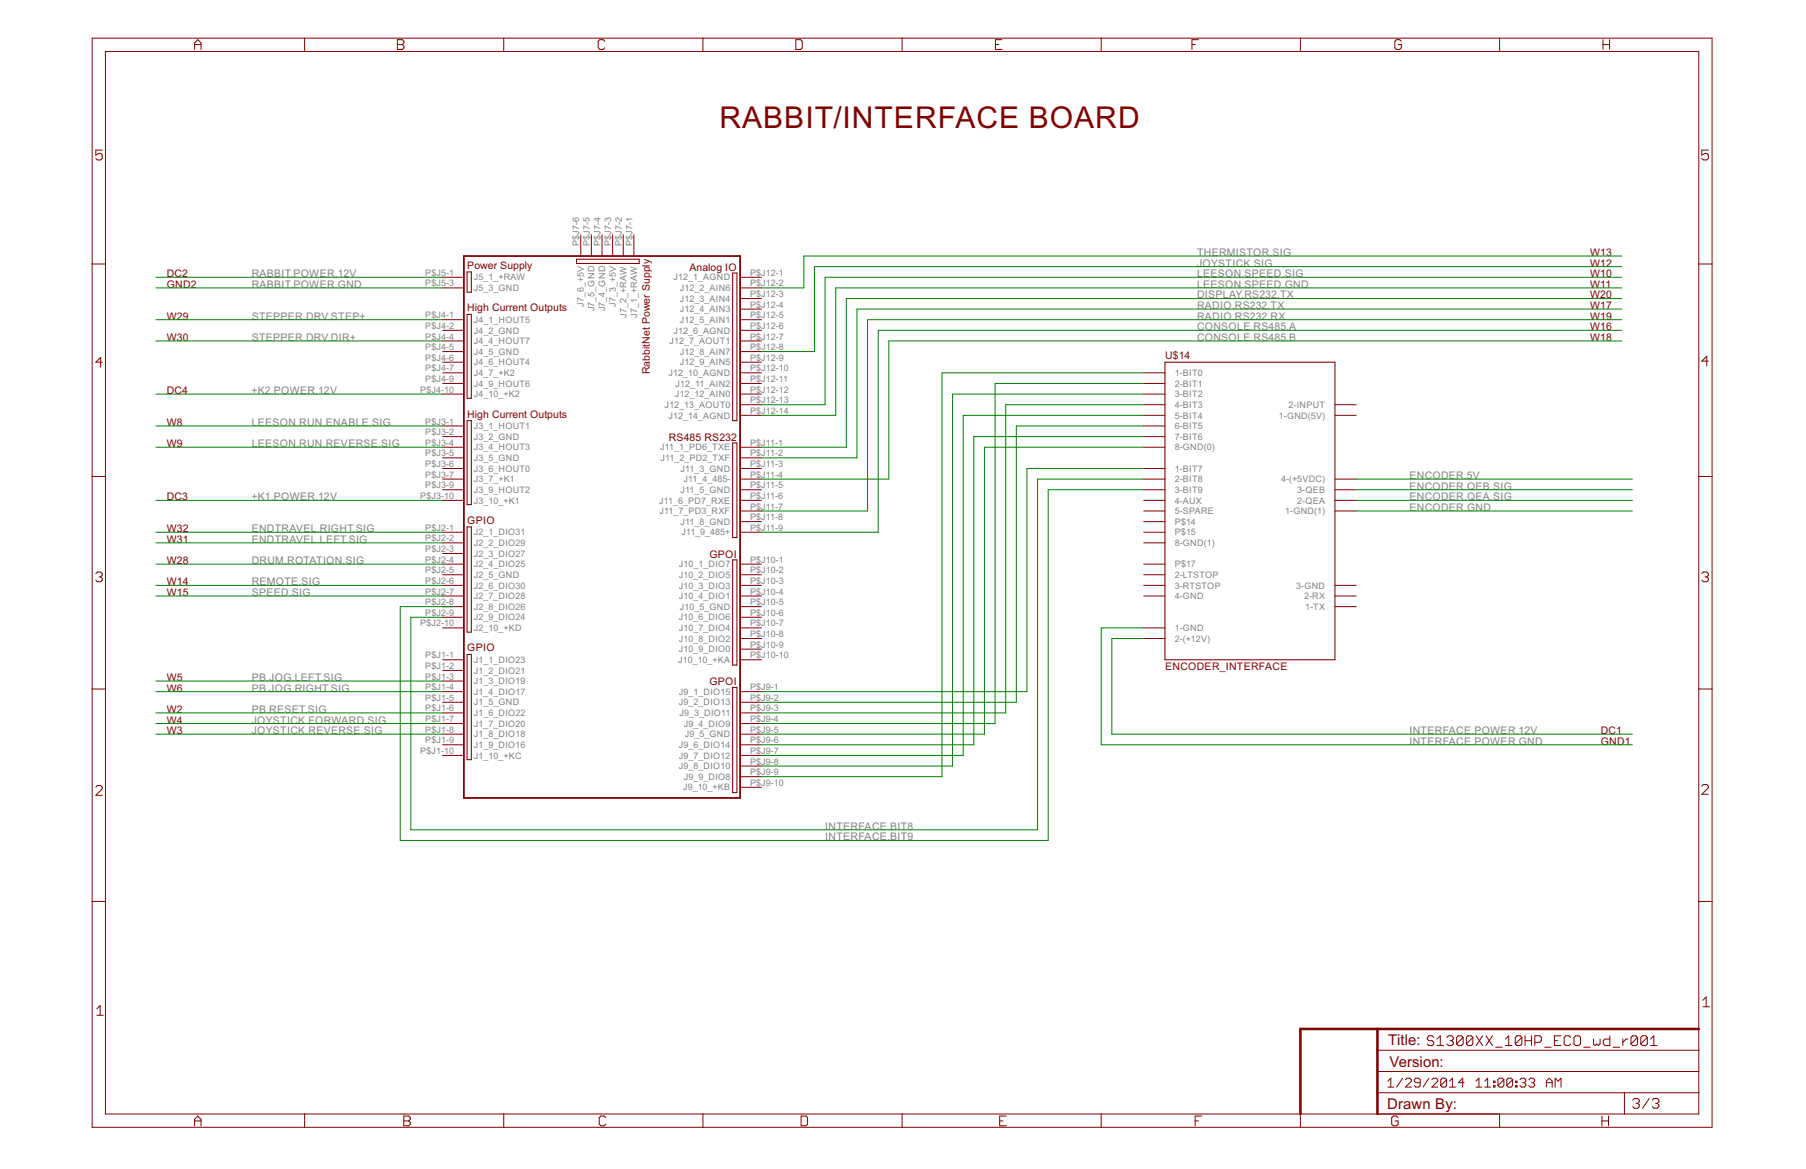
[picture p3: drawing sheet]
<svg xmlns="http://www.w3.org/2000/svg" width="432mm" height="279mm" viewBox="0 0 432 279" stroke-linecap="round" stroke-linejoin="round" font-family="sans-serif">
<g fill="none" stroke="#800000" stroke-width=".24">
<path d="M22 9.1h387.3v260.3h-387.3zM25.2 12.3h381v254h-381zM46.5 11.8v-1.5l.8-.8 .8 .8v1.5M46.5 10.6h1.6M72.8 9.1v3.2M95 10.6h1.2M95 9.5h1.2l.4 .4v.4l-.4 .3 .4 .4v.4l-.4 .4h-1.2zM120.4 9.1v3.2M144.6 9.9l-.4-.4h-.8l-.4 .4v1.5l.4 .4h.8l.4-.4M168.1 9.1v3.2M190.3 9.5h1.1l.4 .4v1.5l-.4 .4h-1.1zM215.7 9.1v3.2"/>
<path d="M238 10.6h.8M239.6 9.5h-1.6v2.3h1.6M263.3 9.1v3.2M285 10.6h.8M286.6 9.5h-1.6v2.3M310.9 9.1v3.2M335 9.9l-.3-.4h-.8l-.4 .4v1.5l.4 .4h.8l.3-.4v-.8h-.7M358.5 9.1v3.2M383.3 9.5v2.3M383.3 10.6h1.5M384.8 9.5v2.3M24.4 35.9h-1.5v1.2l.8-.4h.4l.3 .4v.7l-.3 .4h-.8l-.4-.4"/>
<path d="M408.5 35.9h-1.6v1.2l.8-.4h.4l.4 .4v.7l-.4 .4h-.8l-.4-.4M138.9 56.1v5.1M141.4 56.1v5.1M143.9 56.1v5.1M146.5 56.1v5.1M149 56.1v5.1M151.6 56.1v5.1M22 63.1h3.2M105.8 79h5.1M105.8 66.3h5.1M105.8 76.4h5.1M105.8 68.8h5.1"/>
<path d="M177 79h5M177 66.3h5M177 76.4h5M177 68.8h5M177 73.9h5M177 71.4h5M406.2 63.1h3.1M24.4 86.6h-1.5l1.2-1.2v2.4M105.8 86.6h5.1M105.8 89.1h5.1M105.8 91.7h5.1M105.8 94.2h5.1"/>
<path d="M105.8 81.5h5.1M105.8 84h5.1M177 86.6h5M177 89.1h5M177 91.7h5M177 94.2h5M177 96.7h5M177 99.3h5M177 81.5h5M177 84h5M273.5 89.1h5M273.5 91.7h5"/>
<path d="M273.5 94.2h5M273.5 96.7h5M273.5 99.3h5M319.2 96.7h5.1M319.2 99.3h5.1M408.5 86.3h-1.6l1.2-1.1v2.3M22 113.9h3.2M105.8 101.8h5.1M105.8 104.4h5.1M105.8 106.9h5.1M105.8 112h5.1M105.8 114.5h5.1"/>
<path d="M105.8 117.1h5.1M105.8 119.6h5.1M105.8 109.4h5.1M177 106.9h5M177 112h5M177 114.5h5M177 117.1h5M177 119.6h5M177 109.4h5M273.5 101.8h5M273.5 104.4h5M273.5 106.9h5"/>
<path d="M273.5 112h5M273.5 114.5h5M273.5 117.1h5M273.5 119.6h5M319.2 114.5h5.1M319.2 117.1h5.1M319.2 119.6h5.1M406.2 113.9h3.1M22.9 137.1l.4-.4h.8l.3 .4v.4l-.3 .4M23.7 137.9h.4M24.1 137.9l.3 .4v.4l-.3 .3h-.8l-.4-.3M105.8 127.2h5.1"/>
<path d="M105.8 129.8h5.1M105.8 134.8h5.1M105.8 137.4h5.1M105.8 139.9h5.1M105.8 132.3h5.1M177 122.1h5M177 124.7h5M177 127.2h5M177 134.8h5M177 137.4h5M177 139.9h5M273.5 122.1h5"/>
<path d="M273.5 124.7h5M273.5 127.2h5M273.5 129.8h5M273.5 134.8h5M273.5 137.4h5M273.5 139.9h5M319.2 122.1h5.1M319.2 139.9h5.1M406.9 137.1l.4-.4h.8l.4 .4v.4l-.4 .4M407.7 137.9h.4M408.1 137.9l.4 .4v.4l-.4 .3h-.8l-.4-.3M105.8 142.5h5.1"/>
<path d="M105.8 150.1h5.1M105.8 145h5.1M105.8 147.5h5.1M105.8 157.7h5.1M177 142.5h5M177 150.1h5M177 152.6h5M177 145h5M177 147.5h5M177 157.7h5M177 155.2h5M273.5 142.5h5"/>
<path d="M273.5 150.1h5M273.5 152.6h5M319.2 142.5h5.1M319.2 145h5.1M22 164.7h3.2M105.8 178h5.1M105.8 160.2h5.1M105.8 167.9h5.1M105.8 172.9h5.1M105.8 162.8h5.1M105.8 165.3h5.1M105.8 170.4h5.1"/>
<path d="M105.8 175.5h5.1M177 178h5M177 167.9h5M177 172.9h5M177 165.3h5M177 170.4h5M177 175.5h5M406.2 164.7h3.1M22.9 188.2l.4-.5h.8l.3 .5v.3l-1.5 1.6h1.5M105.8 180.6h5.1M177 180.6h5M177 185.6h5"/>
<path d="M177 183.1h5M177 188.2h5M406.9 187.9l.4-.4h.8l.4 .4v.4l-1.6 1.5h1.6M22 215.5h3.2M406.2 215.5h3.1M407.1 239.1l.8-.8v2.3M23.2 241.1l.7-.8v2.4M23.2 242.7h1.5M329.3 256.1h76.9M329.3 251h76.9M331.8 258.4l.7-.7v2.1M331.8 259.8h1.4"/>
<path d="M335.3 257.7l-1.4 2.1M336 258.1l.4-.4h.7l.4 .4v.3l-1.5 1.4h1.5M339.6 258.8h-1.1l-.3-.4v-.3l.3-.4h.7l.4 .4v1.4l-.4 .3h-.7l-.3-.3M341.7 257.7l-1.4 2.1M342.3 258.1l.4-.4h.7l.4 .4v.3l-1.5 1.4h1.5M342.8 247.9l-.4-.3h-.8l-.4 .3v.4l.4 .4h.8l.4 .4v.4l-.4 .4h-.8l-.4-.4M343.6 249.9h1.5M343.6 248.3l.8-.7v2.3M345.9 258.1v1.4l-.4 .3h-.7l-.3-.3M345.9 258.1l-.4-.4h-.7l-.3 .4v1.4M345.9 258.1l-1.4 1.4M345.9 247.9l.4-.3h.8l.4 .3v.4l-.4 .4"/>
<path d="M346.6 259.8h1.4M346.6 258.4l.7-.7v2.1M346.7 248.7h.4M347.1 248.7l.4 .4v.4l-.4 .4h-.8l-.4-.4M349.8 247.9l-.4-.3h-.7l-.4 .3v1.6M349.8 247.9v1.6l-.4 .4h-.7l-.4-.4M349.8 247.9l-1.5 1.6M350.1 258.8h-1.4l1-1.1v2.1M352.1 247.9l-.3-.3h-.8l-.4 .3v1.6M352.1 247.9v1.6l-.3 .4h-.8l-.4-.4M352.1 247.9l-1.5 1.6M352.9 259.8h1.4"/>
<path d="M352.9 258.4l.7-.7v2.1M352.9 247.6l1.6 2.3M354.5 247.6l-1.6 2.3M355 259.8h1.4M355 258.4l.7-.7v2.1M355.3 247.6l1.5 2.3M356.8 247.6l-1.5 2.3M357.1 259.5h.3v.3h-.3zM357.1 258.4h.3v.4h-.3zM357.6 250.3h1.6M359.6 258.1v1.4l-.4 .3h-.7l-.4-.3M359.6 258.1l-.4-.4h-.7l-.4 .4v1.4"/>
<path d="M359.6 258.1l-1.5 1.4M360 249.9h1.5M360 248.3l.7-.7v2.3M361.7 258.1v1.4l-.4 .3h-.7l-.3-.3M361.7 258.1l-.4-.4h-.7l-.3 .4v1.4M361.7 258.1l-1.4 1.4M362.4 259.5h.3v.3h-.3zM362.4 258.4h.3v.4h-.3zM363.4 258.1l.3-.4h.8l.3 .4v.3l-.3 .4M363.9 247.9l-.4-.3h-.8l-.4 .3v1.6M363.9 247.9v1.6l-.4 .4h-.8l-.4-.4M363.9 247.9l-1.6 1.6"/>
<path d="M364.1 258.8h.4M364.5 258.8l.3 .3v.4l-.3 .3h-.8l-.3-.3M364.6 248.7h1.6M364.6 247.6v2.3M365.5 258.1l.4-.4h.7l.3 .4v.3l-.3 .4M366.2 247.6v2.3M366.2 258.8h.4M366.6 258.8l.3 .3v.4l-.3 .3h-.7l-.4-.3M367 249.1h1.1l.4-.4v-.8l-.4-.3h-1.1v2.3M369.3 250.3h1.6M369.7 258.8h1.4M369.7 259.8v-1.4l.7-.7 .7 .7v1.4"/>
<path d="M371.6 248.7h.8M371.8 259.8v-2.1l.7 .7 .7-.7v2.1M373.2 247.6h-1.6v2.3h1.6M375.5 247.9l-.3-.3h-.8l-.4 .3v1.6l.4 .4h.8l.3-.4M376.7 247.6h.8l.4 .3v1.6l-.4 .4h-.8l-.4-.4v-1.6zM378.7 250.3h1.5M381 248.3v1.2l.4 .4 .4-.4 .4 .4 .4-.4v-1.2M384.9 247.6v2.3h-1.2l-.4-.4v-.8l.4-.4h1.2M385.7 250.3h1.5M388 248.3v1.6M389.2 248.3h-.4l-.8 .8M391.5 247.9l-.4-.3h-.7l-.4 .3v1.6"/>
<path d="M391.5 247.9v1.6l-.4 .4h-.7l-.4-.4M391.5 247.9l-1.5 1.6M393.9 247.9l-.4-.3h-.8l-.4 .3v1.6M393.9 247.9v1.6l-.4 .4h-.8l-.4-.4M393.9 247.9l-1.6 1.6M394.6 249.9h1.6M394.6 248.3l.8-.7v2.3M407.1 240.6h1.6M46.5 269.1v-1.6l.8-.8 .8 .8v1.6M46.5 267.9h1.6M72.8 266.3v3.1M96.5 267.9h1.2"/>
<path d="M96.5 266.7h1.2l.4 .4v.4l-.4 .4 .4 .4v.4l-.4 .4h-1.2zM120.4 266.3v3.1M144.8 267.1l-.4-.4h-.7l-.4 .4v1.6l.4 .4h.7l.4-.4M168.1 266.3v3.1M191.5 266.7h1.2l.4 .4v1.6l-.4 .4h-1.2zM215.7 266.3v3.1M239 267.9h.8M240.6 266.7h-1.6v2.4h1.6M263.3 266.3v3.1M285.7 267.9h.8M287.3 266.7h-1.6v2.4M310.9 266.3v3.1"/>
<path d="M329.3 261.2h76.9M334.3 267.1l-.4-.4h-.8l-.4 .4v1.6l.4 .4h.8l.4-.4v-.8h-.8M358.5 266.3v3.1M383 267.9h1.6M383 266.7v2.4M384.6 266.7v2.4M388.4 261.2v5.1M390.4 262.9l.4-.3h.8l.3 .3v.4l-.3 .4M391.2 263.7h.4M391.6 263.7l.3 .4v.4l-.3 .4h-.8l-.4-.4M394.3 262.6l-1.6 2.3M395.1 262.9l.4-.3h.7l.4 .3v.4l-.4 .4"/>
<path d="M395.8 263.7h.4M396.2 263.7l.4 .4v.4l-.4 .4h-.7l-.4-.4"/>
</g>
<path d="M329.3 245.9v20.4M406.2 245.9h-95.3v20.4" fill="none" stroke="#800000" stroke-width=".61"/>
<path d="M111.7 65h1v4.8h-1zM111.7 75.1h1v20.1h-1zM137.8 62h15v1h-15zM175.2 65.3h1v35.2h-1zM278.5 86.6h40.7v71.1h-40.7zM111.7 100.5h1v20.1h-1zM175.2 105.9h1v22.6h-1zM111.7 125.9h1v25.2h-1zM175.2 133.8h1v25.2h-1zM111.7 156.4h1v25.2h-1zM175.2 164.3h1v25.1h-1z" fill="none" stroke="#800000" stroke-width=".25"/>
<path d="M110.9 61.2h66.1v129.5h-66.1z" fill="none" stroke="#800000" stroke-width=".42"/>
<g fill="none" stroke="#008000" stroke-width=".24">
<path d="M37.3 68.8h68.5M37.3 66.3h68.5M37.3 76.4h68.5M387.8 71.4h-185.4v35.5h-20.4M387.8 76.4h-180.4v45.7h-25.4M387.8 61.2h-195.6v7.6h-10.2M387.8 68.8h-188v30.5h-17.8M387.8 63.7h-193.1v20.3h-12.7M387.8 66.3h-190.5v30.4h-15.3M387.8 73.9h-182.9v35.5h-22.9M387.8 79h-177.8v48.2h-28M37.3 94.2h68.5"/>
<path d="M37.3 81.5h68.5M273.5 96.7h-33v73.7h-58.5M273.5 91.7h-35.6v81.2h-55.9M273.5 99.3h-43.2v81.3h-48.3M273.5 94.2h-45.7v88.9h-45.8M273.5 89.1h-48.3v96.5h-43.2M387.8 81.5h-175.3v33h-30.5M37.3 106.9h68.5M37.3 119.6h68.5M37.3 101.8h68.5M273.5 114.5h-25.4v83.8h-149.9v-50.8h7.6M273.5 117.1h-22.9v83.8h-154.9v-55.9h12.7"/>
<path d="M273.5 106.9h-38.1v68.6h-53.4M273.5 112h-28v53.3h-63.5M273.5 101.8h-30.5v66.1h-61M273.5 104.4h-40.7v73.6h-50.8M324.3 114.5h66M324.3 117.1h66M324.3 119.6h66M37.3 134.8h68.5M37.3 127.2h68.5M37.3 129.8h68.5M37.3 139.9h68.5M324.3 122.1h66"/>
<path d="M37.3 142.5h68.5M273.5 152.6h-7.7v22.9h124.5M273.5 150.1h-10.2v27.9h127M37.3 175.5h68.5M37.3 162.8h68.5M37.3 165.3h68.5M37.3 170.4h68.5M37.3 172.9h68.5"/>
</g>
<text font-size="8" fill="#800000" x="172" y="30.7">RABBIT/INTERFACE BOARD</text>
<g font-size="4" fill="#800000">
<text x="331.9" y="249.9">Title:</text>
<text x="332.2" y="255">Version:</text>
<text x="331.7" y="265.1">Drawn By:</text>
</g>
<g font-size="2.8" fill="#800000">
<text x="111.7" y="64.2">Power Supply</text>
<text x="164.8" y="64.7">Analog IO</text>
<text x="380.2" y="61.2">W13</text>
<text x="380.2" y="63.7">W12</text>
<text x="39.9" y="66.3">DC2</text>
<text x="39.9" y="68.8">GND2</text>
<text x="380.2" y="66.3">W10</text>
<text x="380.2" y="68.8">W11</text>
<text x="380.2" y="71.3">W20</text>
<text x="39.9" y="76.4">W29</text>
<text x="111.7" y="74.4">High Current Outputs</text>
<text x="380.2" y="73.9">W17</text>
<text x="380.2" y="76.4">W19</text>
<text x="39.9" y="81.5">W30</text>
<text x="380.2" y="79">W16</text>
<text x="380.2" y="81.5">W18</text>
<text x="155.4" y="89.5" transform="rotate(-90 155.4 89.5)">RabbitNet Power Supply</text>
<text x="278.6" y="85.8">U$14</text>
<text x="39.9" y="94.2">DC4</text>
<text x="39.9" y="101.8">W8</text>
<text x="111.7" y="99.8">High Current Outputs</text>
<text x="39.9" y="106.9">W9</text>
<text x="159.9" y="105.4">RS485 RS232</text>
<text x="39.9" y="119.6">DC3</text>
<text x="111.7" y="125.2">GPIO</text>
<text x="39.9" y="129.8">W31</text>
<text x="39.9" y="127.2">W32</text>
<text x="39.9" y="134.8">W28</text>
<text x="169.6" y="133.3">GPOI</text>
<text x="39.9" y="139.9">W14</text>
<text x="39.9" y="142.5">W15</text>
<text x="111.7" y="155.7">GPIO</text>
<text x="278.6" y="160.2">ENCODER_INTERFACE</text>
<text x="39.9" y="162.8">W5</text>
<text x="39.9" y="165.3">W6</text>
<text x="169.6" y="163.8">GPOI</text>
<text x="39.9" y="170.4">W2</text>
<text x="39.9" y="172.9">W4</text>
<text x="39.9" y="175.5">W3</text>
<text x="382.7" y="175.5">DC1</text>
<text x="382.7" y="178">GND1</text>
</g>
<g font-size="2.8" fill="#808080">
<text x="286.2" y="61.2">THERMISTOR.SIG</text>
<text x="286.2" y="63.7">JOYSTICK.SIG</text>
<text x="60.2" y="66.3">RABBIT.POWER.12V</text>
<text x="60.2" y="68.8">RABBIT.POWER.GND</text>
<text x="286.2" y="71.3">DISPLAY.RS232.TX</text>
<text x="286.2" y="66.3">LEESON.SPEED.SIG</text>
<text x="286.2" y="68.8">LEESON.SPEED.GND</text>
<text x="60.2" y="76.4">STEPPER.DRV.STEP+</text>
<text x="286.2" y="73.9">RADIO.RS232.TX</text>
<text x="286.2" y="76.4">RADIO.RS232.RX</text>
<text x="60.2" y="81.5">STEPPER.DRV.DIR+</text>
<text x="286.2" y="79">CONSOLE.RS485.A</text>
<text x="286.2" y="81.5">CONSOLE.RS485.B</text>
<text x="60.1" y="94.2">+K2.POWER.12V</text>
<text x="60.2" y="101.8">LEESON.RUN.ENABLE.SIG</text>
<text x="60.2" y="106.9">LEESON.RUN.REVERSE.SIG</text>
<text x="60.1" y="119.6">+K1.POWER.12V</text>
<text x="337" y="114.5">ENCODER.5V</text>
<text x="337" y="117.1">ENCODER.QEB.SIG</text>
<text x="337" y="119.6">ENCODER.QEA.SIG</text>
<text x="337" y="122.1">ENCODER.GND</text>
<text x="60.2" y="127.2">ENDTRAVEL.RIGHT.SIG</text>
<text x="60.2" y="129.8">ENDTRAVEL.LEFT.SIG</text>
<text x="60.2" y="134.8">DRUM.ROTATION.SIG</text>
<text x="60.2" y="139.9">REMOTE.SIG</text>
<text x="60.2" y="142.5">SPEED.SIG</text>
<text x="60.2" y="162.8">PB.JOG.LEFT.SIG</text>
<text x="60.2" y="165.3">PB.JOG.RIGHT.SIG</text>
<text x="60.2" y="170.4">PB.RESET.SIG</text>
<text x="60.2" y="172.9">JOYSTICK.FORWARD.SIG</text>
<text x="60.2" y="175.5">JOYSTICK.REVERSE.SIG</text>
<text x="337" y="175.5">INTERFACE.POWER.12V</text>
<text x="337" y="178">INTERFACE.POWER.GND</text>
<text x="197.3" y="198.3">INTERFACE.BIT8</text>
<text x="197.3" y="200.9">INTERFACE.BIT9</text>
</g>
<g font-size="2.4" fill="#808080">
<text x="138.5" y="58.8" transform="rotate(-90 138.5 58.8)">P$J7-6</text>
<text x="141" y="58.8" transform="rotate(-90 141 58.8)">P$J7-5</text>
<text x="143.6" y="58.8" transform="rotate(-90 143.6 58.8)">P$J7-4</text>
<text x="146.1" y="58.8" transform="rotate(-90 146.1 58.8)">P$J7-3</text>
<text x="148.7" y="58.8" transform="rotate(-90 148.7 58.8)">P$J7-2</text>
<text x="151.2" y="58.8" transform="rotate(-90 151.2 58.8)">P$J7-1</text>
<text x="101.7" y="65.9">P$J5-1</text>
<text x="179.3" y="65.9">P$J12-1</text>
<text x="101.7" y="68.4">P$J5-3</text>
<text x="113.3" y="67">J5_1_+RAW</text>
<text x="113.3" y="69.6">J5_3_GND</text>
<text x="161" y="67">J12_1_AGND</text>
<text x="162.6" y="69.6">J12_2_AIN6</text>
<text x="179.3" y="68.4">P$J12-2</text>
<text x="179.3" y="71">P$J12-3</text>
<text x="101.7" y="76.1">P$J4-1</text>
<text x="113.3" y="77.2">J4_1_HOUT5</text>
<text x="139.6" y="73.3" transform="rotate(-90 139.6 73.3)">J7_6_+5V</text>
<text x="142.2" y="74.4" transform="rotate(-90 142.2 74.4)">J7_5_GND</text>
<text x="144.7" y="74.4" transform="rotate(-90 144.7 74.4)">J7_4_GND</text>
<text x="147.2" y="73.3" transform="rotate(-90 147.2 73.3)">J7_3_+5V</text>
<text x="149.8" y="75.9" transform="rotate(-90 149.8 75.9)">J7_2_+RAW</text>
<text x="152.3" y="75.9" transform="rotate(-90 152.3 75.9)">J7_1_+RAW</text>
<text x="162.6" y="74.6">J12_4_AIN3</text>
<text x="162.6" y="77.2">J12_5_AIN1</text>
<text x="162.6" y="72.1">J12_3_AIN4</text>
<text x="179.3" y="73.5">P$J12-4</text>
<text x="179.3" y="76.1">P$J12-5</text>
<text x="101.7" y="78.6">P$J4-2</text>
<text x="101.7" y="81.1">P$J4-4</text>
<text x="101.7" y="83.7">P$J4-5</text>
<text x="113.3" y="79.7">J4_2_GND</text>
<text x="113.3" y="82.3">J4_4_HOUT7</text>
<text x="160.1" y="82.3">J12_7_AOUT1</text>
<text x="161" y="79.7">J12_6_AGND</text>
<text x="179.3" y="78.6">P$J12-6</text>
<text x="179.3" y="83.7">P$J12-8</text>
<text x="179.3" y="81.1">P$J12-7</text>
<text x="101.7" y="86.2">P$J4-6</text>
<text x="101.7" y="88.8">P$J4-7</text>
<text x="113.3" y="87.3">J4_6_HOUT4</text>
<text x="113.3" y="84.8">J4_5_GND</text>
<text x="113.3" y="89.9">J4_7_+K2</text>
<text x="159.9" y="89.9">J12_10_AGND</text>
<text x="162.6" y="87.3">J12_9_AIN5</text>
<text x="162.6" y="84.8">J12_8_AIN7</text>
<text x="179.3" y="86.2">P$J12-9</text>
<text x="179.3" y="88.8">P$J12-10</text>
<text x="280.9" y="89.9">1-BIT0</text>
<text x="100.5" y="93.8">P$J4-10</text>
<text x="101.7" y="91.3">P$J4-9</text>
<text x="113.3" y="92.4">J4_9_HOUT6</text>
<text x="113.3" y="95">J4_10_+K2</text>
<text x="161.4" y="95">J12_12_AIN0</text>
<text x="161.5" y="92.4">J12_11_AIN2</text>
<text x="179.3" y="91.3">P$J12-11</text>
<text x="179.3" y="93.8">P$J12-12</text>
<text x="280.9" y="92.4">2-BIT1</text>
<text x="280.9" y="95">3-BIT2</text>
<text x="101.7" y="101.5">P$J3-1</text>
<text x="158.9" y="97.5">J12_13_AOUT0</text>
<text x="159.9" y="100">J12_14_AGND</text>
<text x="179.3" y="96.4">P$J12-13</text>
<text x="179.3" y="98.9">P$J12-14</text>
<text x="280.9" y="97.5">4-BIT3</text>
<text x="280.9" y="100">5-BIT4</text>
<text x="305.8" y="100">1-GND(5V)</text>
<text x="308.1" y="97.5">2-INPUT</text>
<text x="101.7" y="104">P$J3-2</text>
<text x="101.7" y="106.5">P$J3-4</text>
<text x="113.3" y="105.1">J3_2_GND</text>
<text x="113.3" y="102.6">J3_1_HOUT1</text>
<text x="113.3" y="107.7">J3_4_HOUT3</text>
<text x="157.8" y="107.7">J11_1_PD6_TXE</text>
<text x="179.3" y="106.5">P$J11-1</text>
<text x="280.9" y="102.6">6-BIT5</text>
<text x="280.9" y="105.1">7-BIT6</text>
<text x="280.9" y="107.7">8-GND(0)</text>
<text x="101.7" y="111.6">P$J3-6</text>
<text x="101.7" y="109.1">P$J3-5</text>
<text x="113.3" y="112.7">J3_6_HOUT0</text>
<text x="113.3" y="110.2">J3_5_GND</text>
<text x="157.9" y="110.2">J11_2_PD2_TXF</text>
<text x="162.7" y="112.7">J11_3_GND</text>
<text x="179.3" y="109.1">P$J11-2</text>
<text x="179.3" y="111.6">P$J11-3</text>
<text x="280.9" y="112.7">1-BIT7</text>
<text x="100.5" y="119.2">P$J3-10</text>
<text x="101.7" y="116.7">P$J3-9</text>
<text x="101.7" y="114.2">P$J3-7</text>
<text x="113.3" y="117.8">J3_9_HOUT2</text>
<text x="113.3" y="115.3">J3_7_+K1</text>
<text x="162.7" y="117.8">J11_5_GND</text>
<text x="163.4" y="115.3">J11_4_485-</text>
<text x="179.3" y="119.2">P$J11-6</text>
<text x="179.3" y="114.2">P$J11-4</text>
<text x="179.3" y="116.7">P$J11-5</text>
<text x="280.9" y="115.3">2-BIT8</text>
<text x="280.9" y="117.8">3-BIT9</text>
<text x="306.3" y="115.3">4-(+5VDC)</text>
<text x="310.2" y="117.8">3-QEB</text>
<text x="113.3" y="120.4">J3_10_+K1</text>
<text x="157.6" y="120.4">J11_6_PD7_RXE</text>
<text x="157.7" y="122.9">J11_7_PD3_RXF</text>
<text x="162.7" y="125.4">J11_8_GND</text>
<text x="179.3" y="124.3">P$J11-8</text>
<text x="179.3" y="121.8">P$J11-7</text>
<text x="280.9" y="120.4">4-AUX</text>
<text x="280.9" y="122.9">5-SPARE</text>
<text x="280.9" y="125.4">P$14</text>
<text x="307.3" y="122.9">1-GND(1)</text>
<text x="310.2" y="120.4">2-QEA</text>
<text x="101.7" y="129.4">P$J2-2</text>
<text x="101.7" y="126.9">P$J2-1</text>
<text x="101.7" y="131.9">P$J2-3</text>
<text x="113.3" y="130.5">J2_2_DIO29</text>
<text x="113.3" y="128">J2_1_DIO31</text>
<text x="162.9" y="128">J11_9_485+</text>
<text x="179.3" y="126.9">P$J11-9</text>
<text x="280.9" y="130.5">8-GND(1)</text>
<text x="280.9" y="128">P$15</text>
<text x="101.7" y="137">P$J2-5</text>
<text x="101.7" y="134.5">P$J2-4</text>
<text x="113.3" y="133.1">J2_3_DIO27</text>
<text x="113.3" y="135.6">J2_4_DIO25</text>
<text x="162.3" y="135.6">J10_1_DIO7</text>
<text x="179.3" y="137">P$J10-2</text>
<text x="179.3" y="134.5">P$J10-1</text>
<text x="280.9" y="135.6">P$17</text>
<text x="101.7" y="142.1">P$J2-7</text>
<text x="101.7" y="139.6">P$J2-6</text>
<text x="113.3" y="138.1">J2_5_GND</text>
<text x="113.3" y="143.2">J2_7_DIO28</text>
<text x="113.3" y="140.7">J2_6_DIO30</text>
<text x="162.3" y="138.1">J10_2_DIO5</text>
<text x="162.3" y="143.2">J10_4_DIO1</text>
<text x="162.3" y="140.7">J10_3_DIO3</text>
<text x="179.3" y="142.1">P$J10-4</text>
<text x="179.3" y="139.6">P$J10-3</text>
<text x="280.9" y="138.1">2-LTSTOP</text>
<text x="280.9" y="140.7">3-RTSTOP</text>
<text x="280.9" y="143.2">4-GND</text>
<text x="309.9" y="140.7">3-GND</text>
<text x="311.8" y="143.2">2-RX</text>
<text x="100.5" y="149.7">P$J2-10</text>
<text x="101.7" y="147.2">P$J2-9</text>
<text x="101.7" y="144.6">P$J2-8</text>
<text x="113.3" y="148.3">J2_9_DIO24</text>
<text x="113.3" y="145.8">J2_8_DIO26</text>
<text x="162.3" y="148.3">J10_6_DIO6</text>
<text x="162.5" y="145.8">J10_5_GND</text>
<text x="179.3" y="147.2">P$J10-6</text>
<text x="179.3" y="149.7">P$J10-7</text>
<text x="179.3" y="144.6">P$J10-5</text>
<text x="312.1" y="145.8">1-TX</text>
<text x="113.3" y="150.8">J2_10_+KD</text>
<text x="162.3" y="155.9">J10_9_DIO0</text>
<text x="162.3" y="153.4">J10_8_DIO2</text>
<text x="162.3" y="150.8">J10_7_DIO4</text>
<text x="179.3" y="154.8">P$J10-9</text>
<text x="179.3" y="152.3">P$J10-8</text>
<text x="280.9" y="150.8">1-GND</text>
<text x="280.9" y="153.4">2-(+12V)</text>
<text x="101.7" y="159.9">P$J1-2</text>
<text x="101.7" y="157.3">P$J1-1</text>
<text x="113.3" y="161">J1_2_DIO21</text>
<text x="113.3" y="158.5">J1_1_DIO23</text>
<text x="162.1" y="158.5">J10_10_+KA</text>
<text x="179.3" y="157.3">P$J10-10</text>
<text x="101.7" y="167.5">P$J1-5</text>
<text x="101.7" y="162.4">P$J1-3</text>
<text x="101.7" y="165">P$J1-4</text>
<text x="113.3" y="163.5">J1_3_DIO19</text>
<text x="113.3" y="166.1">J1_4_DIO17</text>
<text x="162.3" y="166.1">J9_1_DIO15</text>
<text x="179.3" y="167.5">P$J9-2</text>
<text x="179.3" y="165">P$J9-1</text>
<text x="101.7" y="172.6">P$J1-7</text>
<text x="101.7" y="170">P$J1-6</text>
<text x="113.3" y="168.6">J1_5_GND</text>
<text x="113.3" y="173.7">J1_7_DIO20</text>
<text x="113.3" y="171.1">J1_6_DIO22</text>
<text x="162.3" y="168.6">J9_2_DIO13</text>
<text x="162.5" y="171.1">J9_3_DIO11</text>
<text x="163.5" y="173.7">J9_4_DIO9</text>
<text x="179.3" y="172.6">P$J9-4</text>
<text x="179.3" y="170">P$J9-3</text>
<text x="101.7" y="177.6">P$J1-9</text>
<text x="101.7" y="175.1">P$J1-8</text>
<text x="113.3" y="178.8">J1_9_DIO16</text>
<text x="113.3" y="176.2">J1_8_DIO18</text>
<text x="162.3" y="178.8">J9_6_DIO14</text>
<text x="163.7" y="176.2">J9_5_GND</text>
<text x="179.3" y="177.6">P$J9-6</text>
<text x="179.3" y="175.1">P$J9-5</text>
<text x="100.5" y="180.2">P$J1-10</text>
<text x="113.3" y="181.3">J1_10_+KC</text>
<text x="162.3" y="183.8">J9_8_DIO10</text>
<text x="162.3" y="181.3">J9_7_DIO12</text>
<text x="179.3" y="185.3">P$J9-9</text>
<text x="179.3" y="182.7">P$J9-8</text>
<text x="179.3" y="180.2">P$J9-7</text>
<text x="163.3" y="188.9">J9_10_+KB</text>
<text x="163.5" y="186.4">J9_9_DIO8</text>
<text x="179.3" y="187.8">P$J9-10</text>
</g>
</svg>
